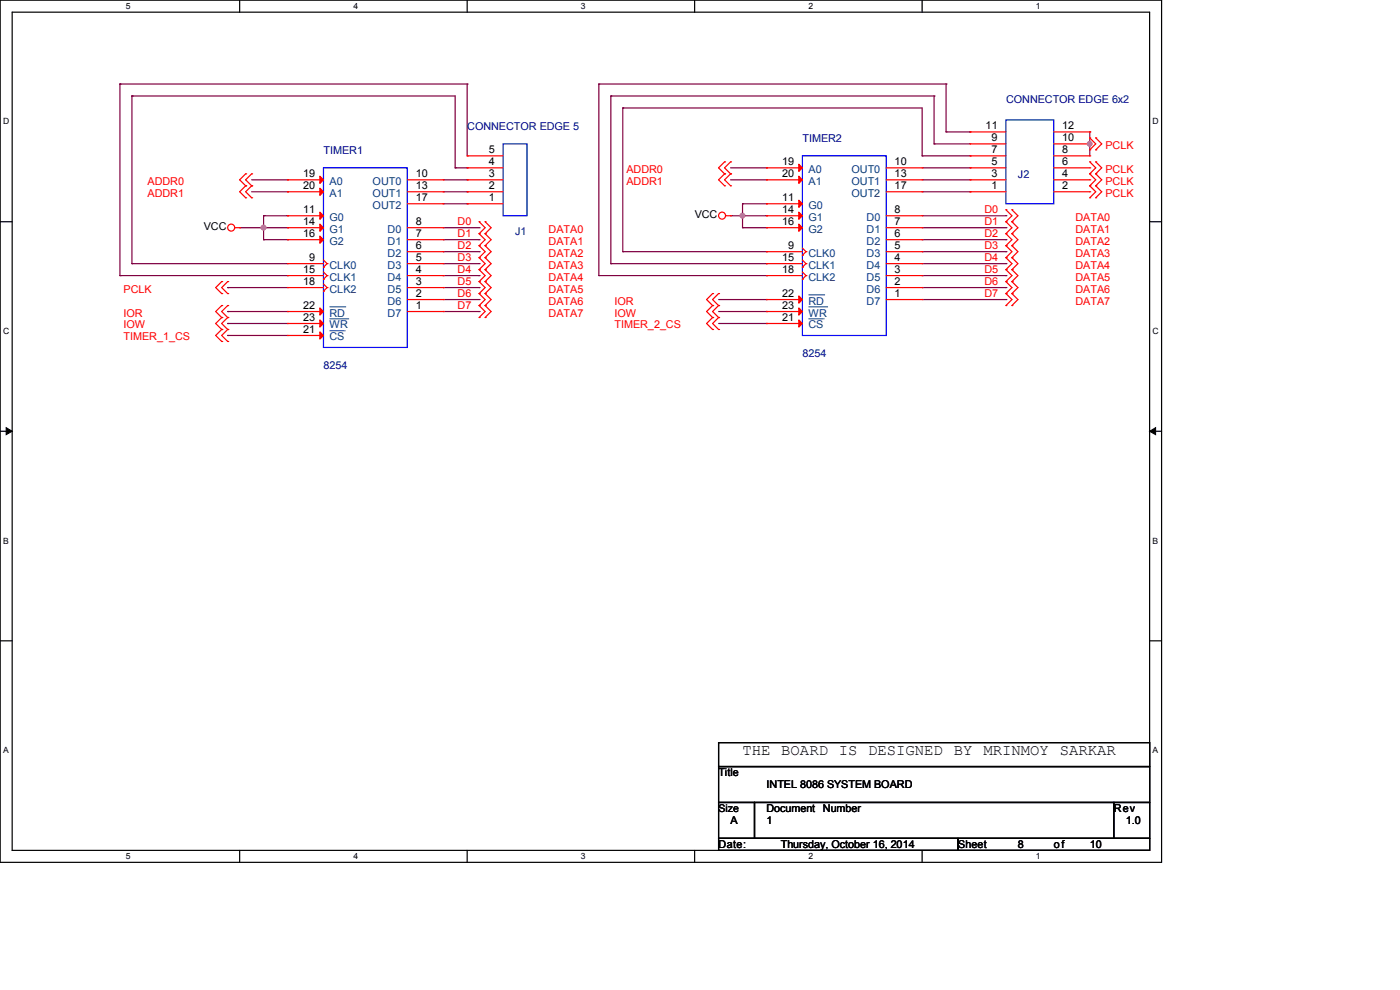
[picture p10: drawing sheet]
<svg xmlns="http://www.w3.org/2000/svg" width="297mm" height="210mm" viewBox="0 0 297 210" stroke-linecap="round" stroke-linejoin="round" font-family="sans-serif">
<path d="M0 0h246.4v182.9h-246.4zM2.6 2.6h241.3v177.8h-241.3z" fill="none" stroke="#000" stroke-width=".25"/>
<g fill="#fff">
<path d="M26.7 .3h1v2h-1z"/>
<path d="M26.7 180.6h1v2h-1z"/>
</g>
<path d="M50.8 0v2.6M50.8 180.4v2.5" fill="none" stroke="#000" stroke-width=".25"/>
<g fill="#fff">
<path d="M75 .3h.9v2h-.9z"/>
<path d="M75 180.6h.9v2h-.9z"/>
</g>
<path d="M99.1 0v2.6M99.1 180.4v2.5" fill="none" stroke="#000" stroke-width=".25"/>
<g fill="#fff">
<path d="M123.2 .3h1v2h-1z"/>
<path d="M123.2 180.6h1v2h-1z"/>
</g>
<path d="M147.4 0v2.6M147.4 180.4v2.5" fill="none" stroke="#000" stroke-width=".25"/>
<g fill="#fff">
<path d="M171.5 .3h1v2h-1z"/>
<path d="M171.5 180.6h1v2h-1z"/>
</g>
<path d="M195.6 0v2.6M195.6 180.4v2.5" fill="none" stroke="#000" stroke-width=".25"/>
<g fill="#fff">
<path d="M219.8 .3h.9v2h-.9z"/>
<path d="M219.8 180.6h.9v2h-.9z"/>
<path d="M.7 24.8h1.2v2h-1.2z"/>
<path d="M244.5 24.8h1.3v2h-1.3z"/>
<path d="M.7 69.3h1.2v1.9h-1.2z"/>
<path d="M244.5 69.3h1.3v1.9h-1.3z"/>
</g>
<path d="M0 47h2.6M243.9 47h2.5" fill="none" stroke="#000" stroke-width=".25"/>
<g fill="#fff">
<path d="M.7 113.7h1.2v2h-1.2z"/>
<path d="M244.5 113.7h1.2v2h-1.2z"/>
</g>
<path d="M0 91.5h2.6M243.9 91.5h2.5" fill="none" stroke="#000" stroke-width=".25"/>
<path d="M1.3 90.7l1.3 .8-1.3 .7zM243.9 91.5l1.3-.8v1.5z" fill="#000" stroke="#000" stroke-width=".21"/>
<g fill="#fff">
<path d="M.7 158.2h1.2v1.9h-1.2z"/>
<path d="M244.5 158.2h1.2v1.9h-1.2z"/>
</g>
<path d="M0 135.9h2.6M243.9 135.9h2.5M152.4 157.5h91.5v5.1h-91.5zM152.4 162.6h91.5v7.6h-91.5zM152.4 170.2h7.7v7.6h-7.7zM152.4 177.8h50.8v2.6h-50.8zM160.1 170.2h76.2v7.6h-76.2zM203.2 177.8h40.7v2.6h-40.7zM236.3 170.2h7.6v7.6h-7.6z" fill="none" stroke="#000" stroke-width=".25"/>
<g fill="none" stroke="#800040" stroke-width=".25">
<path d="M25.4 17.8h.1M25.4 17.8v40.7M25.4 17.8h73.7M99.1 17.8h.1M99.1 17.8v15.3M127 17.8h.1M127 17.8v40.7h35.6M127 17.8h73.7M200.7 17.8h.1M200.7 17.8v10.2M28 20.4h.1M28 20.4v35.5"/>
<path d="M28 20.4h68.6v15.2M53.4 38.1h7.6M61 38.1h.1M94 38.1h5.1M96.6 35.6h.1M96.6 35.6h2.5M99.1 38.1h.1M99.1 35.6h.1M129.6 20.4h.1M129.6 20.4h68.6M129.6 20.4v35.5M132.1 22.9h.1"/>
<path d="M132.1 22.9h63.5v10.2M132.1 22.9v30.5M155 38.1h7.6M155 35.6h7.6M162.6 35.6h.1M162.6 38.1h.1M195.6 33.1h.1M195.6 38.1h10.2M195.6 35.6h10.2M195.6 33.1h10.2M198.2 30.5h.1M198.2 20.4h.1"/>
<path d="M198.2 30.5h7.6M198.2 20.4v10.1M200.7 28h.1M200.7 28h5.1M205.8 38.1h.1M205.8 35.6h.1M205.8 33.1h.1M205.8 28h.1M231.2 28h.1M231.2 30.5h.1M231.2 28v5.1M25.4 58.5h.1"/>
<path d="M25.4 58.5h35.6M28 55.9h.1M28 55.9h33M50.8 48.3h10.2M53.4 40.7h7.6M55.9 48.3h.1M55.9 50.8h.1M55.9 45.8h.1M55.9 45.8h5.1M55.9 50.8h5.1M55.9 45.8v5M61 40.7h.1"/>
<path d="M61 50.8h.1M61 48.3h.1M61 45.8h.1M94 48.3h7.6M94 50.8h7.6M94 55.9h7.6M94 58.5h7.6M94 53.4h7.6M94 40.7h5.1M94 43.2h5.1M99.1 43.2h.1M99.1 40.7h.1"/>
<path d="M101.6 48.3h.1M101.6 50.8h.1M101.6 53.4h.1M101.6 58.5h.1M101.6 55.9h.1M129.6 55.9h.1M129.6 55.9h33M132.1 53.4h.1M132.1 53.4h30.5M155 45.8h7.6M157.5 45.8h.1M157.5 48.3h.1"/>
<path d="M157.5 43.2h.1M157.5 48.3h5.1M157.5 43.2v5.1M157.5 43.2h5.1M162.6 48.3h.1M162.6 45.8h.1M162.6 43.2h.1M162.6 53.4h.1M162.6 55.9h.1M162.6 58.5h.1M195.6 45.8h17.8M195.6 48.3h17.8"/>
<path d="M195.6 50.8h17.8M195.6 55.9h17.8M195.6 58.5h17.8M195.6 53.4h17.8M195.6 40.7h10.2M205.8 40.7h.1M213.4 45.8h.1M213.4 48.3h.1M213.4 50.8h.1M213.4 55.9h.1M213.4 58.5h.1M213.4 53.4h.1"/>
<path d="M48.3 71.2h.1M48.3 68.6h.1M48.3 66.1h.1M48.3 61h.1M48.3 61h12.7M48.3 66.1h12.7M48.3 71.2h12.7M48.3 68.6h12.7M94 61h7.6M94 63.5h7.6M94 66.1h7.6M101.6 61h.1"/>
<path d="M101.6 63.5h.1M101.6 66.1h.1M152.4 63.5h10.2M152.4 66.1h10.2M152.4 68.6h10.2M162.6 63.5h.1M162.6 66.1h.1M162.6 68.6h.1M195.6 61h17.8M195.6 63.5h17.8M213.4 61h.1M213.4 63.5h.1"/>
</g>
<g fill="#f0f" stroke="#f0f" stroke-width=".25">
<circle cx="55.9" cy="48.3" r=".49"/>
<circle cx="157.5" cy="45.7" r=".49"/>
<circle cx="231.2" cy="30.5" r=".49"/>
</g>
<g fill="none" stroke="#f00" stroke-width=".25">
<path d="M52.1 36.9h.1M52.1 39.4h.1M52.1 36.9l-1.3 1.2 1.3 1.3M52.1 39.4l-1.3 1.3 1.3 1.3M53.4 36.9h.1M53.4 39.4h.1M53.4 36.9l-1.3 1.2 1.3 1.3M53.4 39.4l-1.3 1.3 1.3 1.3M61 38.1h.1M61 38.1h7.6M86.4 38.1h7.6M94 38.1h.1"/>
<path d="M99.1 38.1h.1M99.1 35.6h.1M99.1 33.1h.1M99.1 38.1h7.6M99.1 35.6h7.6M99.1 33.1h7.6M153.7 34.3h.1M153.7 36.9h.1M153.7 39.4h.1M153.7 34.3l-1.3 1.3 1.3 1.3M153.7 36.9l-1.3 1.2 1.3 1.3M155 34.3h.1"/>
<path d="M155 36.9h.1M155 39.4h.1M155 34.3l-1.3 1.3 1.3 1.3M155 36.9l-1.3 1.2 1.3 1.3M162.6 35.6h.1M162.6 38.1h.1M162.6 38.1h7.6M162.6 35.6h7.6M188 38.1h7.6M188 35.6h7.6M195.6 35.6h.1M195.6 38.1h.1"/>
<path d="M205.8 38.1h.1M205.8 35.6h.1M205.8 33.1h.1M205.8 30.5h.1M205.8 28h.1M205.8 38.1h7.6M205.8 35.6h7.6M205.8 33.1h7.6M205.8 30.5h7.6M205.8 28h7.6M223.6 38.1h7.6M223.6 35.6h7.6"/>
<path d="M223.6 33.1h7.6M223.6 30.5h7.6M223.6 28h7.6M231.2 39.4h.1M231.2 36.9h.1M231.2 34.3h.1M231.2 29.3h.1M231.2 31.8h.1M231.2 38.1h.1M231.2 35.6h.1M231.2 33.1h.1M231.2 30.5h.1"/>
<path d="M231.2 28h.1M231.2 29.3l1.3 1.2-1.3 1.3M231.2 34.3l1.3 1.3-1.3 1.3M231.2 36.9l1.3 1.2-1.3 1.3M231.2 39.4l1.3 1.3-1.3 1.3M232.5 39.4h.1M232.5 36.9h.1M232.5 34.3h.1M232.5 29.3h.1M232.5 31.8h.1M232.5 29.3l1.2 1.2-1.2 1.3M232.5 34.3l1.2 1.3-1.2 1.3"/>
<path d="M232.5 36.9l1.2 1.2-1.2 1.3M232.5 39.4l1.2 1.3-1.2 1.3M47 59.7h.1M47 59.7l-1.2 1.3 1.2 1.3M48.3 59.7h.1M48.3 59.7l-1.3 1.3 1.3 1.3M49.8 48.3h1M50.8 48.3h.1M52.1 42h.1M53.4 42h.1M61 40.7h.1M61 45.8h.1"/>
<path d="M61 48.3h.1M61 50.8h.1M61 55.9h.1M61 58.5h.1M61 48.3h7.6M61 45.8h7.6M61 40.7h7.6M61 50.8h7.6M61 55.9h7.6M61 58.5h7.6M68.6 56.7h.1M68.6 59.2h.1"/>
<path d="M68.6 55.2l.8 .7M68.6 57.7l.8 .8M69.4 55.9h.1M69.4 58.5h.1M69.4 55.9l-.8 .8M69.4 58.5l-.8 .7M86.4 48.3h7.6M86.4 43.2h7.6M86.4 40.7h7.6M86.4 50.8h7.6M86.4 53.4h7.6M86.4 55.9h7.6"/>
<path d="M86.4 58.5h7.6M94 40.7h.1M94 43.2h.1M94 48.3h.1M94 50.8h.1M94 53.4h.1M94 55.9h.1M94 58.5h.1M99.1 43.2h.1M99.1 40.7h.1M99.1 43.2h7.6M99.1 40.7h7.6"/>
<path d="M101.6 47h.1M101.6 49.6h.1M101.6 52.1h.1M101.6 54.7h.1M101.6 57.2h.1M101.6 59.7h.1M101.6 47l1.3 1.3-1.3 1.3M101.6 49.6l1.3 1.2-1.3 1.3M101.6 52.1l1.3 1.3-1.3 1.3M101.6 54.7l1.3 1.2-1.3 1.3M101.6 57.2l1.3 1.3-1.3 1.2M101.6 59.7l1.3 1.3-1.3 1.3"/>
<path d="M102.9 47h.1M102.9 49.6h.1M102.9 52.1h.1M102.9 54.7h.1M102.9 57.2h.1M102.9 59.7h.1M102.9 47l1.3 1.3-1.3 1.3M102.9 49.6l1.3 1.2-1.3 1.3M102.9 52.1l1.3 1.3-1.3 1.3M102.9 54.7l1.3 1.2-1.3 1.3M102.9 57.2l1.3 1.3-1.3 1.2M102.9 59.7l1.3 1.3-1.3 1.3"/>
<path d="M154 45.8h1M155 45.8h.1M162.6 43.2h.1M162.6 45.8h.1M162.6 48.3h.1M162.6 53.4h.1M162.6 55.9h.1M162.6 58.5h.1M162.6 48.3h7.6M162.6 45.8h7.6M162.6 43.2h7.6M162.6 53.4h7.6"/>
<path d="M162.6 55.9h7.6M162.6 58.5h7.6M170.2 54.1h.1M170.2 56.7h.1M170.2 59.2h.1M170.2 52.6l.8 .8M170.2 55.2l.8 .7M170.2 57.7l.8 .8M171 53.4h.1M171 55.9h.1M171 58.5h.1M171 53.4l-.8 .7"/>
<path d="M171 55.9l-.8 .8M171 58.5l-.8 .7M188 48.3h7.6M188 45.8h7.6M188 40.7h7.6M188 50.8h7.6M188 53.4h7.6M188 55.9h7.6M188 58.5h7.6M195.6 40.7h.1M195.6 45.8h.1M195.6 48.3h.1"/>
<path d="M195.6 50.8h.1M195.6 53.4h.1M195.6 55.9h.1M195.6 58.5h.1M205.8 40.7h.1M205.8 40.7h7.6M213.4 44.5h.1M213.4 47h.1M213.4 49.6h.1M213.4 52.1h.1M213.4 54.7h.1M213.4 57.2h.1"/>
<path d="M213.4 59.7h.1M213.4 44.5l1.3 1.3-1.3 1.2M213.4 47l1.3 1.3-1.3 1.3M213.4 49.6l1.3 1.2-1.3 1.3M213.4 52.1l1.3 1.3-1.3 1.3M213.4 54.7l1.3 1.2-1.3 1.3M213.4 57.2l1.3 1.3-1.3 1.2M213.4 59.7l1.3 1.3-1.3 1.3M214.7 44.5h.1M214.7 47h.1M214.7 49.6h.1M214.7 52.1h.1"/>
<path d="M214.7 54.7h.1M214.7 57.2h.1M214.7 59.7h.1M214.7 44.5l1.2 1.3-1.2 1.2M214.7 47l1.2 1.3-1.2 1.3M214.7 49.6l1.2 1.2-1.2 1.3M214.7 52.1l1.2 1.3-1.2 1.3M214.7 54.7l1.2 1.2-1.2 1.3M214.7 57.2l1.2 1.3-1.2 1.2M214.7 59.7l1.2 1.3-1.2 1.3M223.6 40.7h7.6M231.2 42h.1"/>
<path d="M231.2 40.7h.1M232.5 42h.1M47 69.9h.1M47 72.4h.1M47 67.4h.1M47 64.8h.1M47 62.3h.1M47 69.9l-1.2 1.3 1.2 1.2M47 67.4l-1.2 1.2 1.2 1.3M47 64.8l-1.2 1.3 1.2 1.3M48.3 69.9h.1M48.3 72.4h.1"/>
<path d="M48.3 67.4h.1M48.3 64.8h.1M48.3 62.3h.1M48.3 69.9l-1.3 1.3 1.3 1.2M48.3 67.4l-1.3 1.2 1.3 1.3M48.3 64.8l-1.3 1.3 1.3 1.3M61 61h.1M61 66.1h.1M61 68.6h.1M61 71.2h.1M61 61h7.6M61 66.1h7.6"/>
<path d="M61 68.6h7.6M61 71.2h7.6M68.6 61.8h.1M68.6 60.2l.8 .8M69.4 61h.1M69.4 61l-.8 .8M86.4 61h7.6M86.4 63.5h7.6M86.4 66.1h7.6M94 61h.1M94 63.5h.1M94 66.1h.1"/>
<path d="M101.6 62.3h.1M101.6 64.8h.1M101.6 67.4h.1M101.6 62.3l1.3 1.2-1.3 1.3M101.6 64.8l1.3 1.3-1.3 1.3M102.9 62.3h.1M102.9 64.8h.1M102.9 67.4h.1M102.9 62.3l1.3 1.2-1.3 1.3M102.9 64.8l1.3 1.3-1.3 1.3M151.2 67.4h.1M151.2 69.9h.1"/>
<path d="M151.2 64.8h.1M151.2 62.3h.1M151.2 67.4l-1.3 1.2 1.3 1.3M151.2 64.8l-1.3 1.3 1.3 1.3M151.2 62.3l-1.3 1.2 1.3 1.3M152.4 67.4h.1M152.4 69.9h.1M152.4 64.8h.1M152.4 62.3h.1M152.4 67.4l-1.2 1.2 1.2 1.3M152.4 64.8l-1.2 1.3 1.2 1.3M152.4 62.3l-1.2 1.2 1.2 1.3"/>
<path d="M162.6 63.5h.1M162.6 66.1h.1M162.6 68.6h.1M162.6 63.5h7.6M162.6 66.1h7.6M162.6 68.6h7.6M188 61h7.6M188 63.5h7.6M195.6 61h.1M195.6 63.5h.1M213.4 62.3h.1M213.4 64.8h.1"/>
<path d="M213.4 62.3l1.3 1.2-1.3 1.3M214.7 62.3h.1M214.7 64.8h.1M214.7 62.3l1.2 1.2-1.2 1.3"/>
<circle cx="49" cy="48.3" r=".74"/>
<circle cx="153.2" cy="45.7" r=".74"/>
</g>
<path d="M68.6 35.6h17.8v38.1h-17.8zM106.7 30.5h5.1v15.3h-5.1zM170.2 33.1h17.8v38.1h-17.8zM213.4 25.4h10.2v17.8h-10.2z" fill="none" stroke="#00f" stroke-width=".25"/>
<g fill="#f00" stroke="#f00" stroke-width=".25">
<path d="M169.5 34.8l.7 .8-.7 .8z"/>
<path d="M169.5 37.4l.7 .7-.7 .8z"/>
<path d="M169.5 42.5l.7 .7-.7 .8z"/>
<path d="M169.5 45l.7 .8-.7 .7z"/>
<path d="M169.5 47.5l.7 .8-.7 .8z"/>
<path d="M169.5 62.8l.7 .7-.7 .8z"/>
<path d="M169.5 65.3l.7 .8-.7 .7z"/>
<path d="M169.5 67.9l.7 .7-.7 .8z"/>
<path d="M67.9 37.4l.7 .7-.7 .8z"/>
<path d="M67.9 39.9l.7 .8-.7 .7z"/>
<path d="M67.9 45l.7 .8-.7 .7z"/>
<path d="M67.9 47.5l.7 .8-.7 .8z"/>
<path d="M67.9 50.1l.7 .7-.7 .8z"/>
<path d="M67.9 65.3l.7 .8-.7 .7z"/>
<path d="M67.9 67.9l.7 .7-.7 .8z"/>
<path d="M67.9 70.4l.7 .8-.7 .7z"/>
</g>
<path d="M69.9 65.1h3.3M69.9 67.6h4M69.9 70.2h3.2M73.1 70.2h.1M73.2 65.1h.1M73.9 67.6h.1M171.5 62.5h3.3M171.5 65.1h4M171.5 67.6h3.2M174.7 67.6h.1M174.8 62.5h.1M175.5 65.1h.1" fill="none" stroke="#004080" stroke-width=".21"/>
<text font-size="3.3" x="157.5" y="160.1">THE BOARD IS DESIGNED BY MRINMOY SARKAR</text>
<g font-size="2.3" fill="#000080">
<text x="213.4" y="21.9">CONNECTOR EDGE 6x2</text>
<text x="99.1" y="27.5">CONNECTOR EDGE 5</text>
<text x="68.6" y="32.6">TIMER1</text>
<text x="170.2" y="30.1">TIMER2</text>
<text x="216" y="37.7">J2</text>
<text x="109.3" y="49.9">J1</text>
<text x="170.2" y="75.8">8254</text>
<text x="68.6" y="78.3">8254</text>
</g>
<g font-size="2.3">
<text x="209.1" y="27.4">11</text>
<text x="210.4" y="30">9</text>
<text x="225.4" y="30">10</text>
<text x="225.4" y="27.4">12</text>
<text x="103.7" y="35.1">4</text>
<text x="103.7" y="32.5">5</text>
<text x="165.9" y="35.1">19</text>
<text x="189.8" y="35.1">10</text>
<text x="210.4" y="35.1">5</text>
<text x="210.4" y="32.5">7</text>
<text x="225.4" y="35.1">6</text>
<text x="225.4" y="32.5">8</text>
<text x="64.3" y="37.6">19</text>
<text x="64.3" y="40.1">20</text>
<text x="88.2" y="37.6">10</text>
<text x="88.2" y="40.1">13</text>
<text x="103.7" y="40.1">2</text>
<text x="103.7" y="37.6">3</text>
<text x="165.9" y="37.6">20</text>
<text x="189.8" y="37.6">13</text>
<text x="189.8" y="40.1">17</text>
<text x="210.4" y="40.1">1</text>
<text x="210.4" y="37.6">3</text>
<text x="225.4" y="40.1">2</text>
<text x="225.4" y="37.6">4</text>
<text x="64.3" y="45.2">11</text>
<text x="64.3" y="47.8">14</text>
<text x="88.2" y="42.7">17</text>
<text x="88.2" y="47.8">8</text>
<text x="103.7" y="42.7">1</text>
<text x="147.4" y="46.3">VCC</text>
<text x="165.9" y="42.7">11</text>
<text x="165.9" y="45.2">14</text>
<text x="165.9" y="47.8">16</text>
<text x="189.8" y="45.2">8</text>
<text x="189.8" y="47.8">7</text>
<text x="43.2" y="48.9">VCC</text>
<text x="64.3" y="50.3">16</text>
<text x="88.2" y="50.3">7</text>
<text x="88.2" y="52.8">6</text>
<text x="167.2" y="52.8">9</text>
<text x="189.8" y="50.3">6</text>
<text x="189.8" y="52.8">5</text>
<text x="64.3" y="57.9">15</text>
<text x="65.6" y="55.4">9</text>
<text x="88.2" y="55.4">5</text>
<text x="88.2" y="57.9">4</text>
<text x="165.9" y="55.4">15</text>
<text x="165.9" y="57.9">18</text>
<text x="189.8" y="55.4">4</text>
<text x="189.8" y="57.9">3</text>
<text x="64.3" y="60.5">18</text>
<text x="64.3" y="65.5">22</text>
<text x="88.2" y="60.5">3</text>
<text x="88.2" y="63">2</text>
<text x="88.2" y="65.5">1</text>
<text x="165.9" y="63">22</text>
<text x="165.9" y="65.5">23</text>
<text x="189.8" y="60.5">2</text>
<text x="189.8" y="63">1</text>
<text x="64.3" y="68.1">23</text>
<text x="64.3" y="70.6">21</text>
<text x="165.9" y="68.1">21</text>
<text x="152.4" y="164.7">Title</text>
<text x="162.6" y="167.2">INTEL 8086 SYSTEM BOARD</text>
<text x="162.6" y="172.3">Document</text>
<text x="174.6" y="172.3">Number</text>
<text x="236.3" y="172.3">Rev</text>
<text x="152.4" y="179.9">Date:</text>
<text x="155" y="174.8">A</text>
<text x="162.6" y="174.8">1</text>
<text x="165.7" y="179.9">Thursday, October 16, 2014</text>
<text x="203.2" y="179.9">Sheet</text>
<text x="216" y="179.9">8</text>
<text x="223.6" y="179.9">of</text>
<text x="231.2" y="179.9">10</text>
<text x="238.8" y="174.8">1.0</text>
</g>
<g font-size="2.3" fill="#f00">
<text x="234.5" y="31.6">PCLK</text>
<text x="31.3" y="39.2">ADDR0</text>
<text x="31.3" y="41.7">ADDR1</text>
<text x="132.9" y="36.7">ADDR0</text>
<text x="132.9" y="39.2">ADDR1</text>
<text x="234.5" y="41.7">PCLK</text>
<text x="234.5" y="39.2">PCLK</text>
<text x="234.5" y="36.7">PCLK</text>
<text x="97.1" y="47.8">D0</text>
<text x="208.8" y="45.3">D0</text>
<text x="208.8" y="47.8">D1</text>
<text x="228.1" y="46.8">DATA0</text>
<text x="97.1" y="50.3">D1</text>
<text x="97.1" y="52.9">D2</text>
<text x="116.4" y="49.4">DATA0</text>
<text x="116.4" y="51.9">DATA1</text>
<text x="208.8" y="50.3">D2</text>
<text x="208.8" y="52.9">D3</text>
<text x="228.1" y="49.4">DATA1</text>
<text x="228.1" y="51.9">DATA2</text>
<text x="97.1" y="58">D4</text>
<text x="97.1" y="55.4">D3</text>
<text x="116.4" y="54.4">DATA2</text>
<text x="116.4" y="57">DATA3</text>
<text x="116.4" y="59.5">DATA4</text>
<text x="208.8" y="55.4">D4</text>
<text x="208.8" y="58">D5</text>
<text x="228.1" y="54.4">DATA3</text>
<text x="228.1" y="57">DATA4</text>
<text x="228.1" y="59.5">DATA5</text>
<text x="26.2" y="62.1">PCLK</text>
<text x="97.1" y="60.5">D5</text>
<text x="97.1" y="63">D6</text>
<text x="97.1" y="65.6">D7</text>
<text x="116.4" y="62.1">DATA5</text>
<text x="116.4" y="64.6">DATA6</text>
<text x="130.4" y="64.6">IOR</text>
<text x="208.8" y="60.5">D6</text>
<text x="208.8" y="63">D7</text>
<text x="228.1" y="62.1">DATA6</text>
<text x="228.1" y="64.6">DATA7</text>
<text x="26.2" y="69.7">IOW</text>
<text x="26.2" y="67.1">IOR</text>
<text x="116.4" y="67.1">DATA7</text>
<text x="130.4" y="69.7">TIMER_2_CS</text>
<text x="130.4" y="67.1">IOW</text>
<text x="26.2" y="72.2">TIMER_1_CS</text>
</g>
<g font-size="2.3" fill="#004080">
<text x="69.9" y="39.2">A0</text>
<text x="69.9" y="41.7">A1</text>
<text x="79" y="39.2">OUT0</text>
<text x="79" y="41.7">OUT1</text>
<text x="171.5" y="36.7">A0</text>
<text x="171.5" y="39.2">A1</text>
<text x="180.6" y="36.7">OUT0</text>
<text x="180.6" y="39.2">OUT1</text>
<text x="180.6" y="41.7">OUT2</text>
<text x="69.9" y="46.8">G0</text>
<text x="79" y="44.3">OUT2</text>
<text x="171.5" y="44.3">G0</text>
<text x="171.5" y="46.8">G1</text>
<text x="183.8" y="46.8">D0</text>
<text x="69.9" y="49.4">G1</text>
<text x="69.9" y="51.9">G2</text>
<text x="82.2" y="49.4">D0</text>
<text x="82.2" y="51.9">D1</text>
<text x="171.5" y="49.4">G2</text>
<text x="183.8" y="49.4">D1</text>
<text x="183.8" y="51.9">D2</text>
<text x="69.9" y="57">CLK0</text>
<text x="69.9" y="59.5">CLK1</text>
<text x="82.2" y="54.4">D2</text>
<text x="82.2" y="57">D3</text>
<text x="82.2" y="59.5">D4</text>
<text x="171.5" y="54.4">CLK0</text>
<text x="171.5" y="57">CLK1</text>
<text x="171.5" y="59.5">CLK2</text>
<text x="183.8" y="54.4">D3</text>
<text x="183.8" y="57">D4</text>
<text x="183.8" y="59.5">D5</text>
<text x="69.9" y="62.1">CLK2</text>
<text x="82.2" y="62.1">D5</text>
<text x="82.2" y="64.6">D6</text>
<text x="171.5" y="64.6">RD</text>
<text x="183.8" y="62.1">D6</text>
<text x="183.8" y="64.6">D7</text>
<text x="69.9" y="67.1">RD</text>
<text x="69.9" y="69.7">WR</text>
<text x="82.2" y="67.1">D7</text>
<text x="171.5" y="67.1">WR</text>
<text x="171.5" y="69.7">CS</text>
<text x="69.9" y="72.2">CS</text>
</g>
<text font-size="2.2" x="152.4" y="172.3">Size</text>
<g font-size="1.8">
<text x="26.7" y="1.9">5</text>
<text x="75" y="1.9">4</text>
<text x="123.2" y="1.9">3</text>
<text x="171.5" y="1.9">2</text>
<text x="219.8" y="1.9">1</text>
<text x=".7" y="26.4">D</text>
<text x="244.5" y="26.4">D</text>
<text x=".7" y="70.9">C</text>
<text x="244.5" y="70.9">C</text>
<text x=".7" y="115.3">B</text>
<text x="244.5" y="115.3">B</text>
<text x=".7" y="159.8">A</text>
<text x="244.5" y="159.8">A</text>
<text x="26.7" y="182.2">5</text>
<text x="75" y="182.2">4</text>
<text x="123.2" y="182.2">3</text>
<text x="171.5" y="182.2">2</text>
<text x="219.8" y="182.2">1</text>
</g>
</svg>
